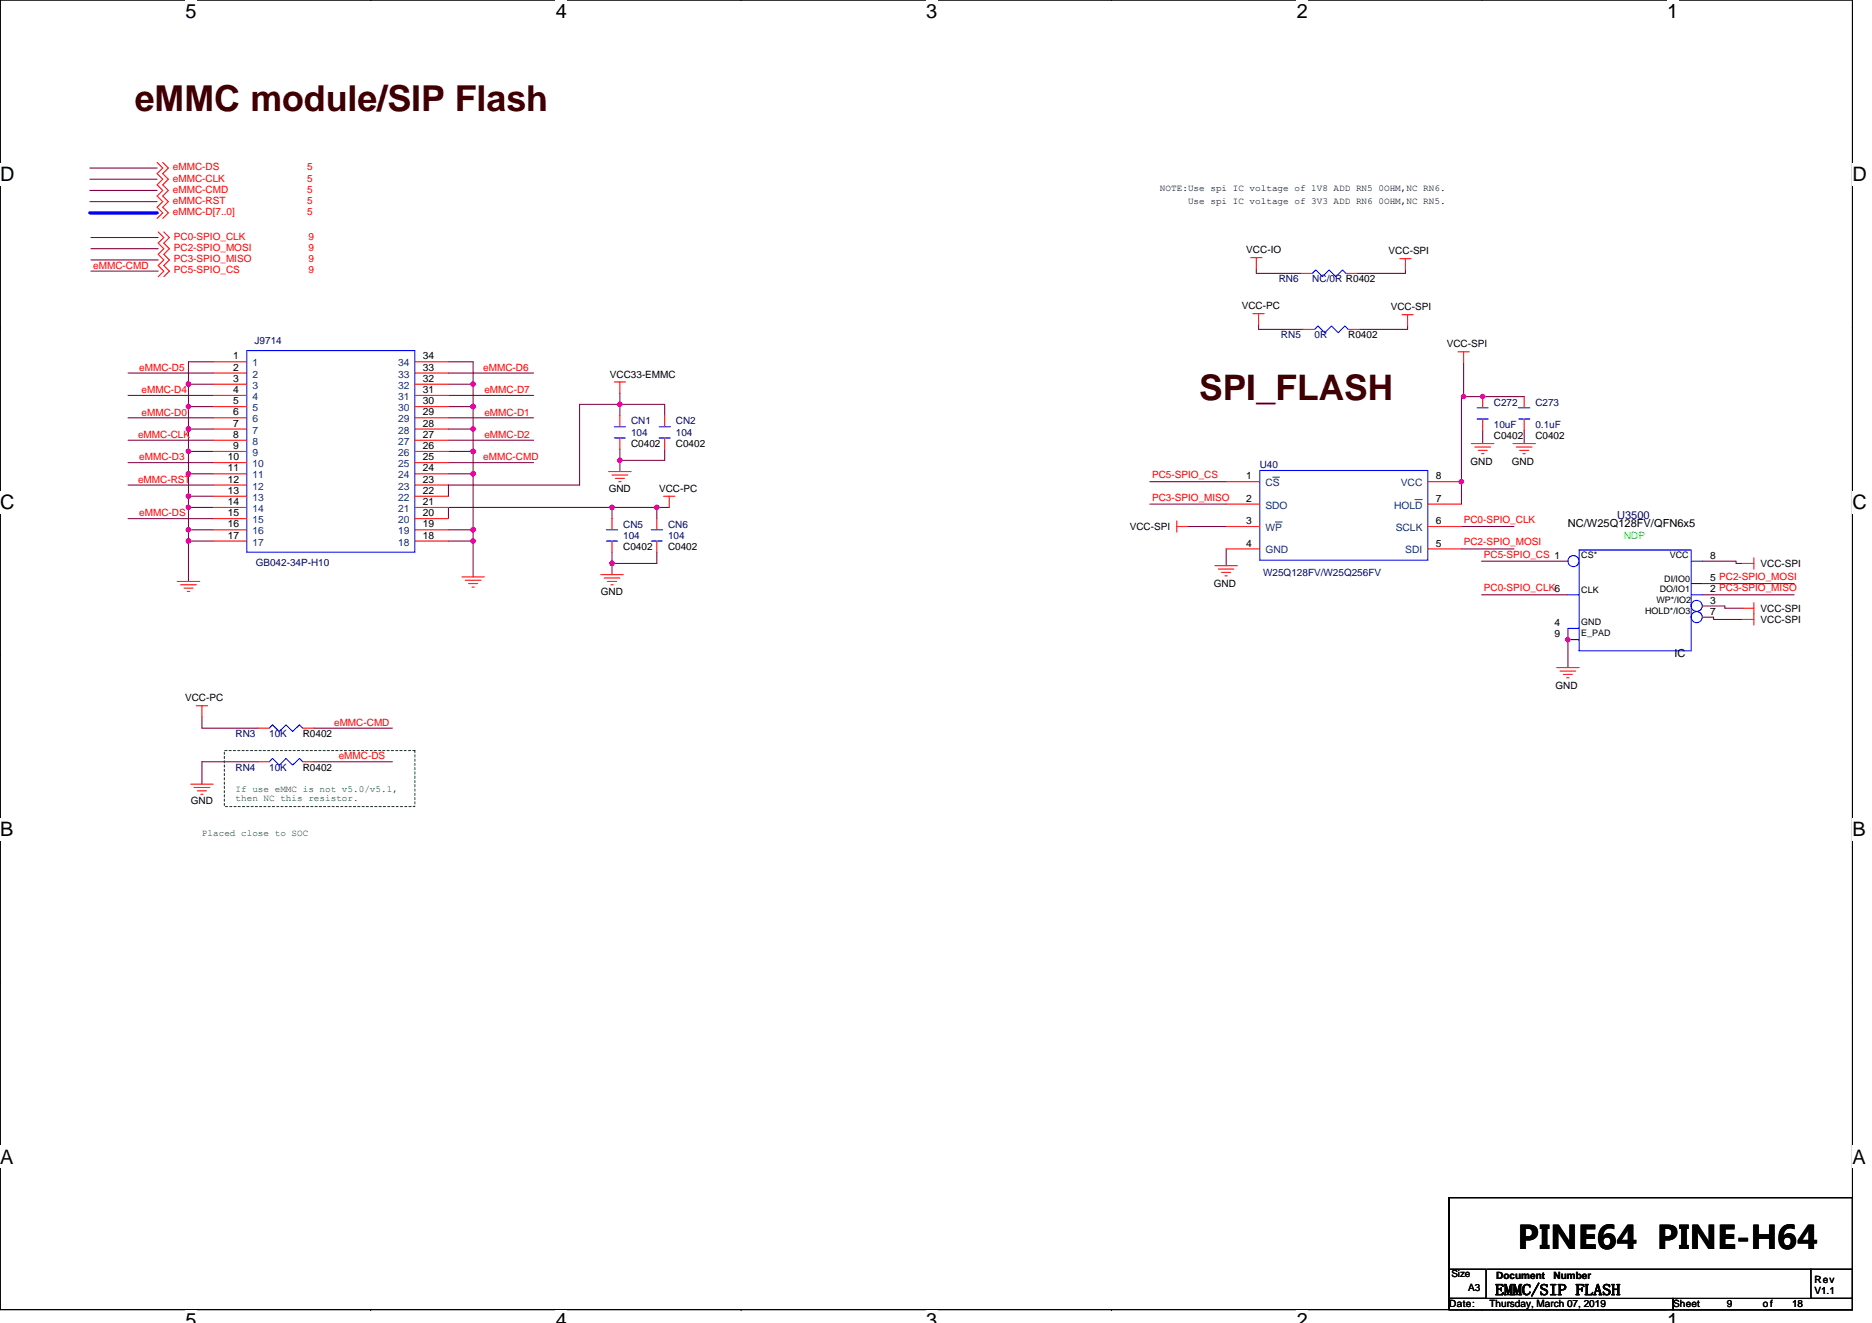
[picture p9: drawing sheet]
<svg xmlns="http://www.w3.org/2000/svg" width="297mm" height="210mm" viewBox="0 0 297 210" stroke-linecap="round" stroke-linejoin="round" font-family="sans-serif">
<path d="M0 0h293.9v207.9h-293.9z" fill="none" stroke="#000" stroke-width=".17"/>
<g fill="#fff">
<path d="M29.4 0h1.8v3.5h-1.8z"/>
<path d="M29.4 207.9h1.8v2h-1.8z"/>
</g>
<path d="M58.8 0h.1M58.8 207.9h.1" fill="none" stroke="#000" stroke-width=".17"/>
<g fill="#fff">
<path d="M88.2 0h1.8v3.5h-1.8z"/>
<path d="M88.2 207.9h1.8v2h-1.8z"/>
</g>
<path d="M117.6 0h.1M117.6 207.9h.1" fill="none" stroke="#000" stroke-width=".17"/>
<g fill="#fff">
<path d="M147 0h1.7v3.5h-1.7z"/>
<path d="M147 207.9h1.7v2h-1.7z"/>
</g>
<path d="M176.4 0h.1M176.4 207.9h.1" fill="none" stroke="#000" stroke-width=".17"/>
<g fill="#fff">
<path d="M205.8 0h1.7v3.5h-1.7z"/>
<path d="M205.8 207.9h1.7v2h-1.7z"/>
</g>
<path d="M235.2 0h.1M235.2 207.9h.1" fill="none" stroke="#000" stroke-width=".17"/>
<g fill="#fff">
<path d="M264.5 0h1.8v3.5h-1.8z"/>
<path d="M264.5 207.9h1.8v2h-1.8z"/>
<path d="M0 26h2.3v3.5h-2.3z"/>
<path d="M293.9 26h2.3v3.5h-2.3z"/>
<path d="M0 77.9h2.3v3.5h-2.3z"/>
<path d="M293.9 77.9h2.3v3.5h-2.3z"/>
</g>
<path d="M0 52h.1M293.9 52h.1" fill="none" stroke="#000" stroke-width=".17"/>
<g fill="#fff">
<path d="M0 129.9h2.1v3.5h-2.1z"/>
<path d="M293.9 129.9h2.1v3.5h-2.1z"/>
</g>
<path d="M0 103.9h.1M293.9 103.9h.1" fill="none" stroke="#000" stroke-width=".17"/>
<g fill="#fff">
<path d="M0 181.9h2.2v3.5h-2.2z"/>
<path d="M293.9 181.9h2.2v3.5h-2.2z"/>
</g>
<path d="M0 155.9h.1M293.9 155.9h.1M229.9 190.1h64v17.8h-64zM229.9 206.1h35.6v1.8h-35.6zM229.9 201.4h5.9v4.7h-5.9zM236 201.4h51.4M265.5 206.1h28.4v1.8h-28.4zM287.4 201.4h6.5v4.7h-6.5z" fill="none" stroke="#000" stroke-width=".17"/>
<path d="M35.6 119.1h30.2v8.9h-30.2z" fill="none" stroke="#008000" stroke-width=".17" stroke-dasharray=".3 .3"/>
<g fill="none" stroke="#800040" stroke-width=".17">
<path d="M14.3 32h10.6M14.3 30.2h10.6M14.3 28.4h10.6M14.3 26.7h10.6M14.4 37.7h10.7M14.4 39.5h10.7M14.4 43h10.7M14.4 41.3h10.7M20.3 59.2h13.5M33.8 57.4h-3.9v3.6M71.2 59.2h13.5M71.2 57.4h3.9v3.6"/>
<path d="M199.3 42.7v.7h7.2M199.7 51.6v.7h7.1M223 42.8v.6h-7.7M223.3 51.7v.6h-7.6M232.2 57.6v5.3M20.3 62.8h13.5M20.3 66.3h13.5M20.3 69.9h13.5M20.3 73.4h13.5M20.3 77h13.5M29.9 78.8h3.9M29.9 61h3.9"/>
<path d="M29.9 64.5h3.9M29.9 68.1h3.9M29.9 71.6h3.9M29.9 75.2h3.9M29.9 78.8v1.7M29.9 61v3.5M29.9 64.5v3.6M29.9 68.1v3.5M29.9 71.6v3.6M29.9 75.2v3.6M71.2 62.8h13.5M71.2 66.3h13.5"/>
<path d="M71.2 69.9h13.5M71.2 73.4h13.5M71.2 75.2h3.9M71.2 71.6h3.9M71.2 68.1h3.9M71.2 64.5h3.9M71.2 61h3.9M75.1 75.2v8.9M75.1 71.6v3.6M75.1 68.1v3.5M75.1 64.5v3.6M75.1 61v3.5"/>
<path d="M98.4 64.2v1.8M98.4 64.2h-6.4v12.8h-20.8v1.8M98.4 71.3v1.8M98.4 73.1v1.7M98.4 62.4v1.8M98.4 64.2h7.1v1.8M105.5 71.3v1.8h-7.1M182.5 76.5h12.1M235.3 68.3v2.1M241.8 62.9h-9.9v17.1M241.8 68.3v2.1M20.3 82.3h13.5"/>
<path d="M29.9 84.1h3.9M29.9 85.9h3.9M29.9 80.5h3.9M29.9 84.1v1.8M29.9 85.9v6.4M29.9 80.5v3.6M71.2 84.1h3.9M71.2 85.9h3.9M75.1 84.1v1.8M75.1 85.9v5.7M97.1 80.5h-25.9v1.8M97.1 80.5v1.8"/>
<path d="M97.1 87.7v1.7M97.1 89.4v1.8M97.1 80.5h7.1M104.2 80.5h2M104.2 87.7v1.7h-7.1M104.2 80.5v1.8M182.5 80h12.1M188.5 83.6h6.1M194.6 87.1v2.7M231.9 83.6h8.3M231.9 87.1h8.3M235.1 94.4h13.7"/>
<path d="M235.1 89.1h13.7M248.8 99.7v6.3M270.1 92.6h14.6M270.1 94.4h14.6M270.1 96.2h3.6v.3h2.8M270.1 98h1.8v.3h4.6M270.1 89.1h5.4v.3h1M32 113.8v1.8h8.9M49.8 115.6h12.5M40.9 120.9h-8.9v3.6M49.8 120.9h12.5"/>
</g>
<path d="M14.3 33.8h10.6" fill="none" stroke="#00f" stroke-width=".53"/>
<g fill="#f0f" stroke="#f0f" stroke-width=".17">
<circle cx="75.1" cy="84.1" r=".35"/>
<circle cx="29.9" cy="85.9" r=".35"/>
<circle cx="29.9" cy="84.1" r=".35"/>
<circle cx="29.9" cy="80.5" r=".35"/>
<circle cx="75.1" cy="85.9" r=".35"/>
<circle cx="29.9" cy="61" r=".35"/>
<circle cx="29.9" cy="68.1" r=".35"/>
<circle cx="29.9" cy="64.5" r=".35"/>
<circle cx="29.9" cy="71.6" r=".35"/>
<circle cx="29.9" cy="78.7" r=".35"/>
<circle cx="29.9" cy="75.2" r=".35"/>
<circle cx="75.1" cy="75.2" r=".35"/>
<circle cx="75.1" cy="71.6" r=".35"/>
<circle cx="75.1" cy="68.1" r=".35"/>
<circle cx="75.1" cy="64.5" r=".35"/>
<circle cx="75.1" cy="61" r=".35"/>
<circle cx="97.1" cy="80.5" r=".34"/>
<circle cx="97.1" cy="89.4" r=".34"/>
<circle cx="104.2" cy="80.5" r=".34"/>
<circle cx="98.4" cy="64.2" r=".35"/>
<circle cx="98.4" cy="73.1" r=".35"/>
<circle cx="232.2" cy="62.9" r=".34"/>
<circle cx="235.3" cy="62.9" r=".35"/>
<circle cx="231.9" cy="76.4" r=".34"/>
<circle cx="248.8" cy="101.5" r=".34"/>
</g>
<g fill="none" stroke="#f00" stroke-width=".17">
<path d="M24.9 25.8l.9 .9-.9 .9 .9 .8-.9 .9 .9 .9-.9 .9 .9 .9-.9 .9 .9 .9-.9 .9M25.1 36.8l.9 .9-.9 .9 .9 .9-.9 .9 .9 .9-.9 .8 .9 .9-.9 .9M25.8 25.8l.9 .9-.9 .9 .9 .8-.9 .9 .9 .9-.9 .9 .9 .9-.9 .9 .9 .9-.9 .9M26 36.8l.9 .9-.9 .9 .9 .9-.9 .9 .9 .9-.9 .8 .9 .9-.9 .9M33.8 57.4h5.4M33.8 59.2h5.4M65.8 59.2h5.4M65.8 57.4h5.4M198.5 40.9h1.7M198.8 49.8h1.8M199.3 40.9v1.8M199.7 49.8v1.8"/>
<path d="M206.5 43.4h1.7M206.8 52.3h1.8M213.6 43.4h1.7M213.9 52.3h1.8M222.1 41.1h1.8M222.5 50h1.7M223 41.1v1.7M223.3 50v1.7M231.3 55.8h1.8M232.2 55.8v1.8M33.8 61h5.4M33.8 62.8h5.4"/>
<path d="M33.8 64.5h5.4M33.8 66.3h5.4M33.8 68.1h5.4M33.8 69.9h5.4M33.8 71.6h5.4M33.8 73.4h5.4M33.8 75.2h5.4M33.8 77h5.4M33.8 78.8h5.4M65.8 78.8h5.4M65.8 77h5.4M65.8 75.2h5.4"/>
<path d="M65.8 73.4h5.4M65.8 71.6h5.4M65.8 69.9h5.4M65.8 68.1h5.4M65.8 66.3h5.4M65.8 64.5h5.4M65.8 62.8h5.4M65.8 61h5.4M96.6 74.8h3.5M97.1 75.4h2.5M97.5 60.6h1.7M97.7 75.9h1.4"/>
<path d="M98.2 76.5h.3M98.4 60.6v1.8M98.4 69.5v1.8M98.4 66v1.7M105.3 78.8h1.8M105.5 69.5v1.8M105.5 66v1.7M106.2 78.8v1.7M194.6 76.5h5.3M226.6 76.5h5.3M233.5 70.4h3.5M234 71h2.5"/>
<path d="M234.6 71.5h1.4M235.1 72h.4M235.3 66.5v1.8M235.3 62.9v1.8M240.1 70.4h3.5M240.6 71h2.5M241.1 71.5h1.5M241.7 72h.3M241.8 66.5v1.8M241.8 62.9v1.8M28.1 92.3h3.6M28.7 92.8h2.5"/>
<path d="M29.2 93.3h1.4M29.7 93.9h.4M33.8 80.5h5.4M33.8 82.3h5.4M33.8 84.1h5.4M33.8 85.9h5.4M65.8 85.9h5.4M65.8 84.1h5.4M65.8 82.3h5.4M65.8 80.5h5.4M73.3 91.6h3.6M73.8 92.1h2.5"/>
<path d="M74.4 92.6h1.4M74.9 93.2h.3M95.3 91.2h3.6M95.9 91.7h2.5M96.4 92.3h1.4M96.9 92.8h.4M97.1 85.9v1.8M97.1 82.3v1.8M104.2 85.9v1.8M104.2 82.3v1.8M186.7 83.6h1.8M186.7 82.7v1.8"/>
<path d="M192.8 89.8h3.5M193.3 90.3h2.5M193.8 90.8h1.5M194.4 91.4h.3M194.6 80h5.3M194.6 83.6h5.3M194.6 87.1h5.3M226.6 87.1h5.3M226.6 83.6h5.3M226.6 80h5.3M248.8 89.1h.1M248.8 99.7h.1"/>
<path d="M248.8 94.4h.1M270.1 94.4h.1M270.1 96.2h.1M270.1 92.6h.1M270.1 98h.1M270.1 89.1h.1M276.5 96.5h1.8M276.5 98.3h1.8M276.5 89.4h1.8M278.3 95.7v3.5M278.3 88.5v1.8M31.2 112h1.7"/>
<path d="M32 112v1.8M40.9 115.6h1.8M48 115.6h1.8M247 106h3.6M247.5 106.5h2.5M248.1 107h1.4M248.6 107.6h.4M248.8 101.5h.1M30.3 124.5h3.5M30.8 125h2.5M31.3 125.5h1.5M31.9 126.1h.3"/>
<path d="M40.9 120.9h1.8M48 120.9h1.8"/>
</g>
<g fill="none" stroke="#00f" stroke-width=".17">
<path d="M39.2 55.6h26.6v32.1h-26.6zM208.2 43.4l.6-.6 1 1.1 1.1-1.1 1.1 1.1 1-1.1 .6 .6M208.6 52.3l.5-.6 1.1 1.1 1.1-1.1 1 1.1 1.1-1.1 .5 .6M97.5 69.5h1.7M97.5 67.7h1.7M104.6 69.5h1.8M104.6 67.7h1.8M199.9 74.7h26.7v14.2h-26.7zM234.4 66.5h1.8M234.4 64.7h1.8M241 66.5h1.7M241 64.7h1.7"/>
<path d="M96.2 85.9h1.8M96.2 84.1h1.8M103.3 85.9h1.8M103.3 84.1h1.8M248.8 99.7h1.8M248.8 94.4h1.8M250.6 87.3h17.7v16h-17.7zM268.3 89.1h1.8M268.3 92.6h1.8M268.3 94.4h1.8M42.7 115.6l.5-.6 1.1 1.1 1.1-1.1 1 1.1 1.1-1.1 .5 .6M248.8 101.5h1.8"/>
<path d="M42.7 120.9l.5-.5 1.1 1 1.1-1 1 1 1.1-1 .5 .5"/>
<circle cx="249.7" cy="89.1" r=".88"/>
<circle cx="269.2" cy="96.2" r=".88"/>
<circle cx="269.2" cy="97.9" r=".88"/>
</g>
<path d="M201.9 75.7h1.1M224.5 79.3h1.2M202.4 82.8h1.1" fill="none" stroke="#004080" stroke-width=".16"/>
<text font-size="5.7" fill="#400000" x="21.4" y="17.6">eMMC module/SIP Flash</text>
<text font-size="5.6" fill="#400000" x="190.3" y="63.6">SPI_FLASH</text>
<text font-size="5.1" x="240.8" y="198.2">PINE64 PINE-H64</text>
<g font-size="3.2">
<text x="29.4" y="2.8">5</text>
<text x="88.2" y="2.8">4</text>
<text x="147" y="2.8">3</text>
<text x="205.8" y="2.8">2</text>
<text x="264.5" y="2.8">1</text>
<text x="0" y="28.8">D</text>
<text x="293.9" y="28.8">D</text>
<text x="0" y="80.8">C</text>
<text x="293.9" y="80.8">C</text>
<text x="0" y="132.7">B</text>
<text x="293.9" y="132.7">B</text>
<text x="0" y="184.7">A</text>
<text x="293.9" y="184.7">A</text>
<text x="29.4" y="210.7">5</text>
<text x="88.2" y="210.7">4</text>
<text x="147" y="210.7">3</text>
<text x="205.8" y="210.7">2</text>
<text x="264.5" y="210.7">1</text>
</g>
<text font-size="2.5" x="237.2" y="205.5">EMMC/SIP FLASH</text>
<g font-size="1.8">
<text x="248.8" y="83.7">NC/W25Q128FV/QFN6x5</text>
<text x="265.7" y="104.3">IC</text>
</g>
<text font-size="1.8" fill="#000080" x="256.6" y="82.3">U3500</text>
<g font-size="1.6" fill="#f00">
<text x="27.4" y="27">eMMC-DS</text>
<text x="27.4" y="28.8">eMMC-CLK</text>
<text x="48.8" y="28.8">5</text>
<text x="48.8" y="27">5</text>
<text x="27.4" y="30.6">eMMC-CMD</text>
<text x="27.4" y="32.4">eMMC-RST</text>
<text x="27.4" y="34.1">eMMC-D[7..0]</text>
<text x="48.8" y="30.6">5</text>
<text x="48.8" y="32.4">5</text>
<text x="48.8" y="34.1">5</text>
<text x="27.6" y="38">PC0-SPIO_CLK</text>
<text x="27.6" y="39.8">PC2-SPIO_MOSI</text>
<text x="27.6" y="41.6">PC3-SPIO_MISO</text>
<text x="48.9" y="38">9</text>
<text x="48.9" y="39.8">9</text>
<text x="48.9" y="41.6">9</text>
<text x="14.8" y="42.7">eMMC-CMD</text>
<text x="27.6" y="43.4">PC5-SPIO_CS</text>
<text x="48.9" y="43.4">9</text>
<text x="22.1" y="58.8">eMMC-D5</text>
<text x="76.7" y="58.8">eMMC-D6</text>
<text x="22.5" y="62.4">eMMC-D4</text>
<text x="22.5" y="66">eMMC-D0</text>
<text x="76.9" y="62.4">eMMC-D7</text>
<text x="76.9" y="66">eMMC-D1</text>
<text x="21.9" y="69.5">eMMC-CLK</text>
<text x="76.9" y="69.5">eMMC-D2</text>
<text x="21.9" y="76.6">eMMC-RST</text>
<text x="22.1" y="73.1">eMMC-D3</text>
<text x="76.7" y="73.1">eMMC-CMD</text>
<text x="182.8" y="75.9">PC5-SPIO_CS</text>
<text x="22.1" y="82">eMMC-DS</text>
<text x="182.8" y="79.4">PC3-SPIO_MISO</text>
<text x="232.3" y="83">PC0-SPIO_CLK</text>
<text x="232.3" y="86.6">PC2-SPIO_MOSI</text>
<text x="235.5" y="88.5">PC5-SPIO_CS 1</text>
<text x="235.5" y="93.8">PC0-SPIO_CLK6</text>
<text x="53" y="115.2">eMMC-CMD</text>
<text x="53.7" y="120.5">eMMC-DS</text>
</g>
<g font-size="1.6">
<text x="197.8" y="40.2">VCC-IO</text>
<text x="220.3" y="40.4">VCC-SPI</text>
<text x="197" y="49.1">VCC-PC</text>
<text x="213.9" y="53.7">R0402</text>
<text x="220.7" y="49.3">VCC-SPI</text>
<text x="37" y="57">1</text>
<text x="37" y="58.8">2</text>
<text x="67.1" y="58.8">33</text>
<text x="67.1" y="57">34</text>
<text x="96.8" y="59.9">VCC33-EMMC</text>
<text x="229.6" y="55.1">VCC-SPI</text>
<text x="37" y="60.6">3</text>
<text x="37" y="62.4">4</text>
<text x="37" y="64.2">5</text>
<text x="37" y="65.9">6</text>
<text x="67.1" y="65.9">29</text>
<text x="67.1" y="64.2">30</text>
<text x="67.1" y="62.4">31</text>
<text x="67.1" y="60.6">32</text>
<text x="37" y="67.7">7</text>
<text x="37" y="69.5">8</text>
<text x="37" y="71.3">9</text>
<text x="67.1" y="71.3">26</text>
<text x="67.1" y="69.5">27</text>
<text x="67.1" y="67.7">28</text>
<text x="100.1" y="70.9">C0402</text>
<text x="107.2" y="70.9">C0402</text>
<text x="237" y="69.7">C0402</text>
<text x="243.6" y="69.7">C0402</text>
<text x="36.1" y="73">10</text>
<text x="36.1" y="74.8">11</text>
<text x="36.1" y="76.6">12</text>
<text x="67.1" y="76.6">23</text>
<text x="67.1" y="74.8">24</text>
<text x="67.1" y="73">25</text>
<text x="197.8" y="76.1">1</text>
<text x="227.8" y="76.1">8</text>
<text x="233.3" y="73.8">GND</text>
<text x="239.9" y="73.8">GND</text>
<text x="36.1" y="78.4">13</text>
<text x="36.1" y="80.2">14</text>
<text x="36.1" y="81.9">15</text>
<text x="36.1" y="83.7">16</text>
<text x="67.1" y="83.7">19</text>
<text x="67.1" y="81.9">20</text>
<text x="67.1" y="80.2">21</text>
<text x="67.1" y="78.4">22</text>
<text x="96.6" y="78">GND</text>
<text x="104.6" y="78">VCC-PC</text>
<text x="197.8" y="79.6">2</text>
<text x="197.8" y="83.2">3</text>
<text x="227.8" y="83.2">6</text>
<text x="227.8" y="79.6">7</text>
<text x="36.1" y="85.5">17</text>
<text x="67.1" y="85.5">18</text>
<text x="98.9" y="87.3">C0402</text>
<text x="106" y="87.3">C0402</text>
<text x="179.3" y="84.1">VCC-SPI</text>
<text x="197.8" y="86.7">4</text>
<text x="227.8" y="86.7">5</text>
<text x="271.4" y="88.7">8</text>
<text x="279.4" y="90">VCC-SPI</text>
<text x="95.3" y="94.4">GND</text>
<text x="192.6" y="93.2">GND</text>
<text x="271.4" y="94">2 PC3-SPIO_MISO</text>
<text x="271.4" y="95.8">3</text>
<text x="271.4" y="92.2">5 PC2-SPIO_MOSI</text>
<text x="246.7" y="99.4">4</text>
<text x="246.7" y="101.1">9</text>
<text x="271.4" y="97.6">7</text>
<text x="279.4" y="97.1">VCC-SPI</text>
<text x="279.4" y="98.8">VCC-SPI</text>
<text x="29.4" y="111.3">VCC-PC</text>
<text x="246.8" y="109.3">GND</text>
<text x="48" y="117">R0402</text>
<text x="48" y="122.3">R0402</text>
<text x="30.3" y="127.7">GND</text>
<text x="230.3" y="202.7">Size</text>
<text x="237.4" y="202.9">Document</text>
<text x="246.5" y="202.9">Number</text>
<text x="287.9" y="203.6">Rev</text>
<text x="229.9" y="207.5">Date:</text>
<text x="233" y="204.8">A3</text>
<text x="236.3" y="207.5">Thursday, March 07, 2019</text>
<text x="265.5" y="207.5">Sheet</text>
<text x="274" y="207.5">9</text>
<text x="279.7" y="207.5">of</text>
<text x="284.3" y="207.5">18</text>
<text x="287.9" y="205.4">V1.1</text>
</g>
<g font-size="1.6" fill="#000080">
<text x="202.9" y="44.8">RN6</text>
<text x="208.2" y="44.8">NC/0R R0402</text>
<text x="203.3" y="53.7">RN5</text>
<text x="208.6" y="53.7">0R</text>
<text x="40.4" y="54.6">J9714</text>
<text x="237" y="64.4">C272</text>
<text x="243.6" y="64.4">C273</text>
<text x="100.1" y="67.4">CN1</text>
<text x="100.1" y="69.2">104</text>
<text x="107.2" y="67.4">CN2</text>
<text x="107.2" y="69.2">104</text>
<text x="237" y="67.9">10uF</text>
<text x="243.6" y="67.9">0.1uF</text>
<text x="199.9" y="74.3">U40</text>
<text x="98.9" y="83.7">CN5</text>
<text x="106" y="83.7">CN6</text>
<text x="40.6" y="89.8">GB042-34P-H10</text>
<text x="98.9" y="85.5">104</text>
<text x="106" y="85.5">104</text>
<text x="200.4" y="91.4">W25Q128FV/W25Q256FV</text>
<text x="37.4" y="117">RN3</text>
<text x="42.7" y="117">10K</text>
<text x="37.4" y="122.3">RN4</text>
<text x="42.7" y="122.3">10K</text>
</g>
<g font-size="1.6" fill="#004080">
<text x="40" y="58.1">1</text>
<text x="40" y="59.9">2</text>
<text x="63.2" y="59.9">33</text>
<text x="63.2" y="58.1">34</text>
<text x="40" y="61.7">3</text>
<text x="40" y="63.5">4</text>
<text x="40" y="65.3">5</text>
<text x="63.2" y="65.3">30</text>
<text x="63.2" y="63.5">31</text>
<text x="63.2" y="61.7">32</text>
<text x="40" y="67">6</text>
<text x="40" y="68.8">7</text>
<text x="40" y="70.6">8</text>
<text x="63.2" y="70.6">27</text>
<text x="63.2" y="68.8">28</text>
<text x="63.2" y="67">29</text>
<text x="40" y="72.4">9</text>
<text x="40" y="74.1">10</text>
<text x="40" y="75.9">11</text>
<text x="40" y="77.7">12</text>
<text x="63.2" y="77.7">23</text>
<text x="63.2" y="75.9">24</text>
<text x="63.2" y="74.1">25</text>
<text x="63.2" y="72.4">26</text>
<text x="200.8" y="77.2">CS</text>
<text x="222.3" y="77.2">VCC</text>
<text x="40" y="79.5">13</text>
<text x="40" y="81.3">14</text>
<text x="40" y="83">15</text>
<text x="63.2" y="83">20</text>
<text x="63.2" y="81.3">21</text>
<text x="63.2" y="79.5">22</text>
<text x="200.8" y="80.7">SDO</text>
<text x="221.2" y="80.7">HOLD</text>
<text x="40" y="84.8">16</text>
<text x="40" y="86.6">17</text>
<text x="63.2" y="86.6">18</text>
<text x="63.2" y="84.8">19</text>
<text x="200.8" y="84.3">WP</text>
<text x="200.8" y="87.8">GND</text>
<text x="221.5" y="84.3">SCLK</text>
<text x="223" y="87.8">SDI</text>
</g>
<text font-size="1.6" fill="#0f0" x="257.7" y="85.5">NDP</text>
<g font-size="1.5">
<text x="184.1" y="30.4">NOTE:Use spi IC voltage of 1V8 ADD RN5 0OHM,NC RN6.</text>
<text x="188.5" y="32.3">Use spi IC voltage of 3V3 ADD RN6 0OHM,NC RN5.</text>
</g>
<g font-size="1.5" fill="#008000">
<text x="37.4" y="125.6">If use eMMC is not v5.0/v5.1,</text>
<text x="37.4" y="127.1">then NC this resistor.</text>
<text x="32" y="132.8">Placed close to SOC</text>
</g>
<g font-size="1.4">
<text x="250.9" y="88.6">CS*</text>
<text x="265" y="88.6">VCC</text>
<text x="250.9" y="94.1">CLK</text>
<text x="262.8" y="95.7">WP*/IO2</text>
<text x="263.4" y="93.9">DO/IO1</text>
<text x="264.1" y="92.3">DI/IO0</text>
<text x="250.9" y="99.2">GND</text>
<text x="250.9" y="101">E_PAD</text>
<text x="261" y="97.5">HOLD*/IO3</text>
</g>
</svg>
